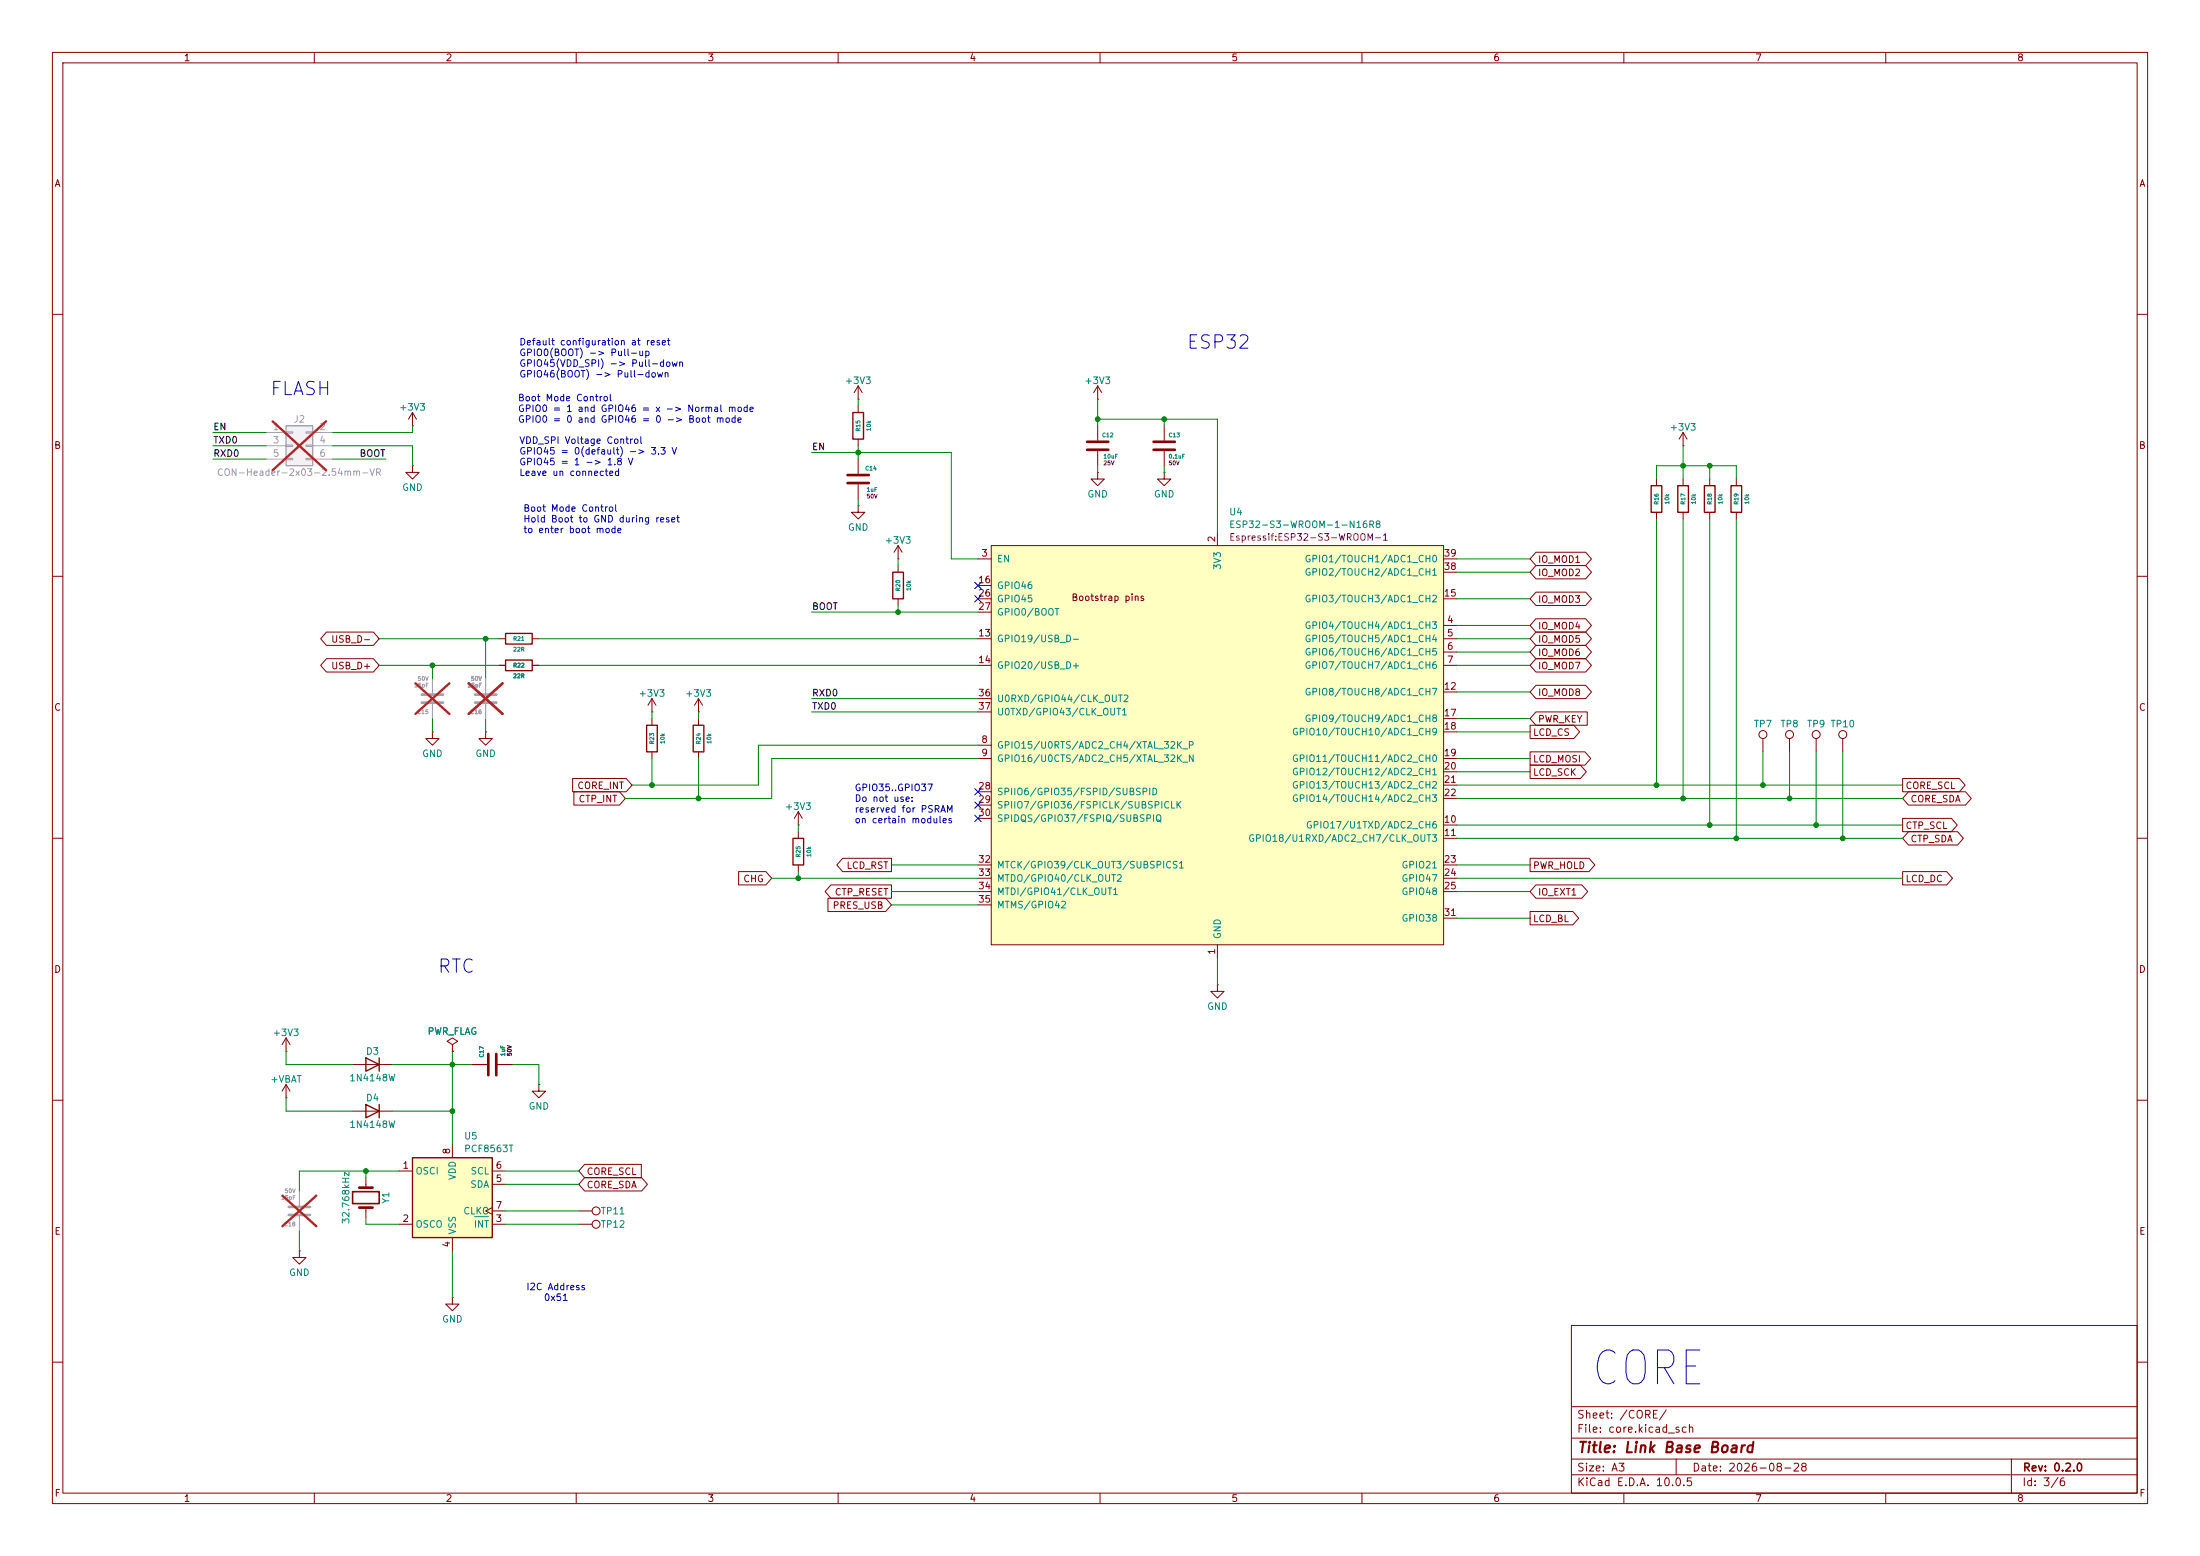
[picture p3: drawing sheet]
<svg xmlns="http://www.w3.org/2000/svg" width="420mm" height="297mm" viewBox="0 0 420 297" stroke-linecap="round" stroke-linejoin="round" font-family="sans-serif">
<path d="M0 0h420v297h-420z" fill="#fff" stroke="#fff" stroke-width=".19"/>
<g fill="none" stroke="#840000" stroke-width=".19">
<path d="M10 10h400v277h-400zM12 12h396v273h-396zM60 10v2M110 10v2M160 10v2M210 10v2M260 10v2M310 10v2M360 10v2M10 60h2M78.7 78.7l-.7 1.3M78.7 78.7l.8 1.3"/>
<path d="M78.7 78.7v2.6M408 60h2M78.7 81.3h.1M209.5 90.2v1.2h1.3l-1.3 1.3-1.2-1.3h1.2M209.5 90.2h.1M10 110h2M408 110h2M10 160h2M408 160h2M10 210h2M408 210h2M300 253h108v32h-108z"/>
<path d="M10 260h2M300 278.5h108M300 274.5h108M300 268.5h108M320 278.5v3M384 278.5v6.5M408 260h2M60 285v2M110 285v2M160 285v2M210 285v2M260 285v2"/>
<path d="M300 281.5h108M310 285v2M360 285v2"/>
</g>
<path d="M54.6 81.3h5.1v7.6h-5.1z" fill="#f0f0f0"/>
<path d="M54.6 81.3h5.1v7.6h-5.1z" fill="none" stroke="#a1a1a1" stroke-width=".25"/>
<g fill="none" stroke="#a1a1a1" stroke-width=".19">
<path d="M50.8 82.6h3.8M50.8 85.1h3.8M50.8 87.6h3.8M54.6 82.4h1.3v.3h-1.3zM54.6 85h1.3v.2h-1.3zM54.6 87.5h1.3v.3h-1.3zM58.4 82.4h1.3v.3h-1.3zM58.4 85h1.3v.2h-1.3zM58.4 87.5h1.3v.3h-1.3zM59.7 82.6h3.8M59.7 85.1h3.8M59.7 87.6h3.8"/>
<path d="M82.5 129.5v2.8M82.5 134.4v2.8M92.7 129.5v2.8M92.7 134.4v2.8"/>
</g>
<path d="M52 80.4l10.3 9.4M62.3 80.4l-10.3 9.4M79.3 130.4l6.5 5.9M85.8 130.4l-6.5 5.9M89.5 130.4l6.4 5.9M95.9 130.4l-6.4 5.9" fill="none" stroke="#ff2626" stroke-width=".46"/>
<path d="M80.5 134.1h4.1M80.5 132.6h4.1M90.7 134.1h4M90.7 132.6h4" fill="none" stroke="#a1a1a1" stroke-width=".51"/>
<g fill="none" stroke="#840000" stroke-width=".19">
<path d="M163.8 76.2h.1M163.8 73.7v2.5M163.8 77.5v1.2M163.8 73.7l-.7 1.2M163.8 73.7l.8 1.2M163.8 96.5v1.3h1.3l-1.3 1.3-1.2-1.3h1.2M163.8 96.5h.1M163.8 83.8v1.3M163.8 87.6v2.8M163.8 92.5v2.8M321.3 85.1h.1M321.3 82.6l-.8 1.2"/>
<path d="M321.3 82.6l.8 1.2M321.3 82.6v2.5M171.4 106.7h.1M171.4 104.1l-.7 1.3M171.4 104.1l.8 1.3M171.4 104.1v2.6M171.4 108v1.2M171.4 114.3v1.3M82.5 139.7v1.3h1.3l-1.3 1.2-1.2-1.2h1.2M82.5 139.7h.1M92.7 139.7v1.3h1.3l-1.3 1.2-1.3-1.2h1.3M92.7 139.7h.1"/>
<path d="M95.2 127h1.3M95.2 121.9h1.3M101.6 127h1.3M101.6 121.9h1.3M124.5 135.9h.1M124.5 133.4v2.5M124.5 137.2v1.2M124.5 133.4l-.8 1.2M124.5 133.4l.7 1.2M133.3 135.9h.1M133.3 133.4l-.7 1.2M133.3 133.4l.8 1.2"/>
<path d="M133.3 133.4v2.5M124.5 143.5v1.3M152.4 157.5h.1M152.4 154.9l-.8 1.3M152.4 154.9l.8 1.3M152.4 154.9v2.6M86.4 199.4l1-.6-1-.7-1.1 .7 1.1 .6v1.3M86.4 200.7h.1M90.2 203.2h2.8M95 203.2h2.8M102.9 207v1.3h1.2l-1.2 1.3-1.3-1.3h1.3M102.9 207h.1"/>
<path d="M57.1 238.8v1.2h1.3l-1.3 1.3-1.2-1.3h1.2M57.1 238.8h.1M110.5 233.7h2.5M86.4 247.6v1.3h1.2l-1.2 1.3-1.3-1.3h1.3M86.4 247.6h.1"/>
<circle cx="113.8" cy="233.7" r=".76"/>
</g>
<path d="M161.8 90.7h4.1M161.8 92.2h4.1M93.2 201.2v4M94.7 201.2v4" fill="none" stroke="#840000" stroke-width=".51"/>
<path d="M162.8 78.7h2v5.1h-2zM170.4 109.2h2.1v5.1h-2.1zM96.5 126h5.1v2h-5.1zM96.5 120.9h5.1v2h-5.1zM123.4 138.4h2.1v5.1h-2.1z" fill="none" stroke="#840000" stroke-width=".25"/>
<path d="M78.7 221h15.3v15.2h-15.3z" fill="#ffffc2"/>
<path d="M320.3 92.7h2v5.1h-2zM325.4 92.7h2v5.1h-2zM330.5 92.7h2v5.1h-2zM132.3 138.4h2.1v5.1h-2.1zM151.4 160h2v5.1h-2zM69.8 201.9l2.6 1.3-2.6 1.3zM69.8 210.8l2.6 1.3-2.6 1.3zM72.4 201.9v2.6M72.4 210.8v2.6M78.7 221h15.3v15.2h-15.3z" fill="none" stroke="#840000" stroke-width=".25"/>
<g fill="none" stroke="#840000" stroke-width=".19">
<path d="M209.5 76.2h.1M209.5 73.7l-.7 1.2M209.5 73.7l.8 1.2M209.5 73.7v2.5M209.5 81.3v2.8M209.5 86.1v2.8M222.2 90.2v1.2h1.3l-1.3 1.3-1.2-1.3h1.2M222.2 90.2h.1M222.2 81.3v2.8M222.2 86.1v2.8M321.3 91.4v1.3M321.3 97.8v1.3"/>
<path d="M326.4 91.4v1.3M326.4 97.8v1.3M331.5 91.4v1.3M331.5 97.8v1.3M133.3 137.2v1.2M133.3 143.5v1.3M152.4 158.8v1.2M152.4 165.1v1.3M54.6 198.1v2.6M54.6 198.1l-.8 1.3M54.6 198.1l.8 1.3M54.6 209.6h.1"/>
<path d="M54.6 200.7h.1M54.6 207l-.8 1.3M54.6 207l.8 1.3M54.6 207v2.6M67.3 203.2h7.6M67.3 212.1h7.6M86.4 218.4v2.6M69.8 224.8v1.9M69.8 230.5v1.9M76.2 223.5h2.5M76.2 233.7h2.5M86.4 236.2v2.6"/>
<path d="M94 230.5l-1.3 .6 1.3 .7M94 223.5h2.5M94 233.7h2.5M94 226.1h2.5M94 231.1h2.5M110.5 231.1h2.5"/>
<circle cx="113.8" cy="231.1" r=".76"/>
</g>
<path d="M90.6 232.2h2.6" fill="none" stroke="#008484" stroke-width=".19"/>
<path d="M207.5 84.3h4.1M207.5 85.9h4.1M220.2 84.3h4.1M220.2 85.9h4.1M68.6 230.5h2.5M68.6 226.7h2.5" fill="none" stroke="#840000" stroke-width=".51"/>
<path d="M67.3 227.5h5.1v2.2h-5.1z" fill="none" stroke="#840000" stroke-width=".3"/>
<path d="M55.1 231.9h4.1M55.1 230.4h4.1" fill="none" stroke="#a1a1a1" stroke-width=".51"/>
<path d="M57.1 227.3v2.8M57.1 232.2v2.7" fill="none" stroke="#a1a1a1" stroke-width=".19"/>
<path d="M53.9 228.2l6.5 5.9M60.4 228.2l-6.5 5.9" fill="none" stroke="#ff2626" stroke-width=".46"/>
<path d="M189.2 104.1h86.4v76.2h-86.4z" fill="#ffffc2"/>
<g fill="none" stroke="#840000" stroke-width=".19">
<path d="M78.7 88.9v1.3h1.3l-1.3 1.2-1.2-1.2h1.2M78.7 88.9h.1M316.2 91.4v1.3M316.2 97.8v1.3M186.7 106.7h2.5M186.7 114.3h2.5M186.7 111.8h2.5M186.7 116.8h2.5M189.2 104.1h86.4v76.2h-86.4zM232.4 101.6v2.5M275.6 106.7h2.5M275.6 119.4h2.5"/>
<path d="M275.6 114.3h2.5M275.6 109.2h2.5M293.2 113h9.5l1.1 1.3-1.1 1.3h-9.5l-1.1-1.3zM293.2 118.1h9.5l1.1 1.3-1.1 1.3h-9.5l-1.1-1.3zM293.2 107.9h9.5l1.1 1.3-1.1 1.3h-9.5l-1.1-1.3zM293.2 105.4h9.5l1.1 1.3-1.1 1.3h-9.5l-1.1-1.3zM62.3 125.7h9l1.1 1.3-1.1 1.3h-9l-1.1-1.3zM62.3 120.6h9l1.1 1.3-1.1 1.3h-9l-1.1-1.3zM95.2 127h1.3M101.6 127h1.3M186.7 121.9h2.5M186.7 127h2.5"/>
<path d="M186.7 133.4h2.5M186.7 135.9h2.5M275.6 121.9h2.5M275.6 124.5h2.5M275.6 127h2.5M275.6 132.1h2.5M275.6 137.2h2.5M275.6 139.7h2.5M292.1 138.4h8.3l1.2 1.3-1.2 1.3h-8.3zM293.2 120.6h9.5l1.1 1.3-1.1 1.3h-9.5l-1.1-1.3zM293.2 123.2h9.5l1.1 1.3-1.1 1.2h-9.5l-1.1-1.2zM293.2 135.9h9.8v2.5h-9.8l-1.1-1.2z"/>
<path d="M293.2 130.8h9.5l1.1 1.3-1.1 1.3h-9.5l-1.1-1.3zM293.2 125.7h9.5l1.1 1.3-1.1 1.3h-9.5l-1.1-1.3zM109.3 148.6h10.2l1.1 1.3-1.1 1.2h-10.2zM109.6 151.1h8.7l1.1 1.3-1.1 1.3h-8.7zM186.7 142.2h2.5M186.7 144.8h2.5M186.7 151.1h2.5M186.7 153.7h2.5M186.7 156.2h2.5M275.6 144.8h2.5M275.6 157.5h2.5M275.6 147.3h2.5"/>
<path d="M275.6 149.9h2.5M275.6 152.4h2.5M292.1 143.5h10.5l1.1 1.3-1.1 1.3h-10.5zM292.1 146h9.6l1.1 1.3-1.1 1.3h-9.6zM336.5 141v2.5M341.6 141v2.5M346.7 141v2.5M351.8 141v2.5M363.2 156.2h9.3l1.1 1.3-1.1 1.3h-9.3zM363.2 148.6h10.8l1.2 1.3-1.2 1.2h-10.8zM364.3 151.1h10.9l1.1 1.3-1.1 1.3h-10.9l-1.1-1.3zM364.3 158.7h9.4l1.1 1.3-1.1 1.3h-9.4l-1.1-1.3z"/>
<path d="M141 166.4h5.2l1.1 1.2-1.1 1.3h-5.2zM158.1 171.4h11l1.1 1.3-1.1 1.3h-11zM158.6 168.9h11.6v2.6h-11.6l-1.1-1.3zM160.9 163.8h9.3v2.6h-9.3l-1.1-1.3zM186.7 165.1h2.5M186.7 167.6h2.5M186.7 170.2h2.5M186.7 172.7h2.5M275.6 160h2.5M275.6 165.1h2.5M275.6 167.6h2.5M275.6 170.2h2.5"/>
<path d="M275.6 175.3h2.5M292.1 163.8h11.3l1.1 1.3-1.1 1.3h-11.3zM292.1 174h8.2l1.1 1.3-1.1 1.2h-8.2zM293.2 168.9h8.8l1.1 1.3-1.1 1.3h-8.8l-1.1-1.3zM363.2 166.4h8.4l1.1 1.2-1.1 1.3h-8.4zM232.4 188v1.2h1.3l-1.3 1.3-1.3-1.3h1.3M232.4 188h.1M232.4 180.3v2.6M86.4 200.7h.1M90.2 203.2h2.8M95 203.2h2.8M111.6 222.2h10.8v2.6h-10.8l-1.1-1.3z"/>
<path d="M111.6 224.8h10.9l1.1 1.3-1.1 1.2h-10.9l-1.1-1.2z"/>
<circle cx="336.6" cy="140.2" r=".76"/>
<circle cx="341.6" cy="140.2" r=".76"/>
<circle cx="346.7" cy="140.2" r=".76"/>
<circle cx="351.8" cy="140.2" r=".76"/>
</g>
<path d="M315.2 92.7h2v5.1h-2z" fill="none" stroke="#840000" stroke-width=".25"/>
<g fill="none" stroke="#008400" stroke-width=".19">
<path d="M163.8 76.2v1.3M209.5 76.2v5.1M40.6 85.1h10.2M40.6 82.6h10.2M40.6 87.6h10.2M63.5 85.1h15.2v3.8M63.5 87.6h10.2M78.7 81.3v1.3h-15.2M154.9 86.4h26.7v20.3h5.1M163.8 85.1v2.5M163.8 95.3v1.2M209.5 80h22.9v21.6"/>
<path d="M209.5 88.9v1.3M222.2 80v1.3M222.2 88.9v1.3M316.2 91.4v-2.5h15.3v2.5M316.2 99.1v50.8M321.3 85.1v6.3M321.3 99.1v53.3M326.4 88.9v2.5M326.4 99.1v58.4M331.5 99.1v60.9M154.9 116.8h31.8M171.4 106.7v1.3"/>
<path d="M171.4 115.6v1.2M278.1 106.7h14M278.1 114.3h14M278.1 109.2h14M278.1 119.4h14M72.4 127h22.8M72.4 121.9h22.8M82.5 127v2.5M82.5 137.2v2.5M92.7 121.9v7.6M92.7 137.2v2.5M102.9 127h83.8"/>
<path d="M102.9 121.9h83.8M124.5 135.9v1.3M133.3 135.9v1.3M154.9 135.9h31.8M154.9 133.4h31.8M278.1 127h14M278.1 121.9h14M278.1 124.5h14M278.1 139.7h14M278.1 132.1h14M278.1 137.2h14M124.5 144.8v5.1"/>
<path d="M133.3 144.8v7.6M152.4 157.5v1.3M186.7 142.2h-41.9v7.7h-24.2M186.7 144.8h-39.4v7.6h-27.9M278.1 157.5h85.1M278.1 149.9h85.1M278.1 152.4h85.1M278.1 144.8h14M278.1 147.3h14M336.5 143.5v6.4M341.6 143.5v8.9M346.7 143.5v14"/>
<path d="M351.8 143.5v16.5M147.3 167.6h39.4M152.4 166.4v1.2M170.2 165.1h16.5M170.2 172.7h16.5M170.2 170.2h16.5M278.1 167.6h85.1M278.1 165.1h14M278.1 160h85.1M278.1 170.2h14M278.1 175.3h14M232.4 182.9v5.1"/>
<path d="M54.6 200.7v2.5h12.7M54.6 209.6v2.5h12.7M74.9 203.2h15.3M74.9 212.1h11.5M86.4 200.7v17.7M97.8 203.2h5.1v3.8M57.1 234.9v3.9M69.8 232.4v1.3h6.4M69.8 223.5v1.3M76.2 223.5h-19.1v3.8M86.4 238.8v8.8M96.5 233.7h14"/>
<path d="M96.5 231.1h14M96.5 226.1h14M96.5 223.5h14"/>
</g>
<path d="M186.1 111.2l1.2 1.2M186.1 113.7l1.2 1.2M187.3 111.2l-1.2 1.2M187.3 113.7l-1.2 1.2M186.1 155.6l1.2 1.2M186.1 153.1l1.2 1.2M186.1 150.5l1.2 1.2M187.3 155.6l-1.2 1.2M187.3 153.1l-1.2 1.2M187.3 150.5l-1.2 1.2" fill="none" stroke="#000084" stroke-width=".19"/>
<path d="M92.7 129.5v2.8M92.7 134.4v2.8" fill="none" stroke="#a1a1a1" stroke-width=".19"/>
<path d="M89.5 130.4l6.4 5.9M95.9 130.4l-6.4 5.9" fill="none" stroke="#ff2626" stroke-width=".46"/>
<g fill="#008400" stroke="#008400" stroke-width=".19">
<circle cx="222.2" cy="80" r=".46"/>
<circle cx="209.5" cy="80" r=".46"/>
<circle cx="163.8" cy="86.4" r=".46"/>
<circle cx="341.6" cy="152.4" r=".46"/>
<circle cx="331.5" cy="160" r=".46"/>
<circle cx="336.5" cy="149.9" r=".46"/>
<circle cx="351.8" cy="160" r=".46"/>
<circle cx="346.7" cy="157.5" r=".46"/>
<circle cx="326.4" cy="157.5" r=".46"/>
<circle cx="321.3" cy="152.4" r=".46"/>
<circle cx="316.2" cy="149.9" r=".46"/>
<circle cx="326.4" cy="88.9" r=".46"/>
<circle cx="321.3" cy="88.9" r=".46"/>
<circle cx="152.4" cy="167.6" r=".46"/>
<circle cx="133.3" cy="152.4" r=".46"/>
<circle cx="124.5" cy="149.9" r=".46"/>
<circle cx="86.4" cy="203.2" r=".46"/>
<circle cx="69.8" cy="223.5" r=".46"/>
<circle cx="86.4" cy="212.1" r=".46"/>
<circle cx="92.7" cy="121.9" r=".46"/>
<circle cx="82.5" cy="127" r=".46"/>
<circle cx="171.4" cy="116.8" r=".46"/>
</g>
<text font-size="6.5" fill="#0000c2" x="303.3" y="266.1">CORE</text>
<g font-size="2.5" fill="#0000c2">
<text x="226.4" y="67.2">ESP32</text>
<text x="51.4" y="76.1">FLASH</text>
<text x="83.4" y="186.3">RTC</text>
</g>
<text font-size="2" fill="#840000" x="301" y="277.8">Title: Link Base Board</text>
<g font-size="1.5" fill="#840000">
<text x="300.9" y="273.8">File: core.kicad_sch</text>
<text x="300.9" y="271.1">Sheet: /CORE/</text>
<text x="300.9" y="281.2">Size: A3</text>
<text x="322.9" y="281.2">Date: 2026-08-28</text>
<text x="386" y="281.2">Rev: 0.2.0</text>
<text x="300.9" y="284">KiCad E.D.A. 10.0.5</text>
<text x="385.9" y="284">Id: 3/6</text>
</g>
<g font-size="1.3" fill="#840000">
<text x="35" y="12">1</text>
<text x="85" y="12">2</text>
<text x="135" y="12">3</text>
<text x="185" y="12">4</text>
<text x="235" y="12">5</text>
<text x="285" y="12">6</text>
<text x="335" y="12">7</text>
<text x="385" y="12">8</text>
<text x="10.3" y="36">A</text>
<text x="408.3" y="36">A</text>
<text x="10.2" y="86">B</text>
<text x="408.2" y="86">B</text>
<text x="187.2" y="106.5">3</text>
<text x="232.3" y="103.6" transform="rotate(-90 232.3 103.6)">2</text>
<text x="275.5" y="106.5">39</text>
<text x="293.5" y="107.7">IO_MOD1</text>
<text x="186.6" y="111.6">16</text>
<text x="275.5" y="109.1">38</text>
<text x="293.5" y="110.3">IO_MOD2</text>
<text x="186.6" y="114.2">26</text>
<text x="186.6" y="116.7">27</text>
<text x="204.4" y="115">Bootstrap pins</text>
<text x="275.5" y="114.2">15</text>
<text x="276.1" y="119.2">4</text>
<text x="293.5" y="115.4">IO_MOD3</text>
<text x="63.1" y="123">USB_D-</text>
<text x="186.6" y="121.8">13</text>
<text x="276.1" y="121.8">5</text>
<text x="276.1" y="124.3">6</text>
<text x="293.5" y="123">IO_MOD5</text>
<text x="293.5" y="120.4">IO_MOD4</text>
<text x="293.5" y="125.5">IO_MOD6</text>
<text x="63.1" y="128.1">USB_D+</text>
<text x="186.6" y="126.9">14</text>
<text x="275.5" y="131.9">12</text>
<text x="276.1" y="126.9">7</text>
<text x="293.5" y="128.1">IO_MOD7</text>
<text x="10.2" y="136">C</text>
<text x="186.6" y="133.2">36</text>
<text x="186.6" y="135.8">37</text>
<text x="275.5" y="137">17</text>
<text x="293.5" y="133.1">IO_MOD8</text>
<text x="408.2" y="136">C</text>
<text x="187.2" y="142.1">8</text>
<text x="275.5" y="139.6">18</text>
<text x="292.5" y="140.8">LCD_CS</text>
<text x="293.5" y="138.2">PWR_KEY</text>
<text x="187.2" y="144.6">9</text>
<text x="275.5" y="144.6">19</text>
<text x="275.5" y="147.2">20</text>
<text x="275.5" y="149.7">21</text>
<text x="292.5" y="145.8">LCD_MOSI</text>
<text x="292.5" y="148.4">LCD_SCK</text>
<text x="110.1" y="150.9">CORE_INT</text>
<text x="110.3" y="153.5">CTP_INT</text>
<text x="186.6" y="151">28</text>
<text x="186.6" y="153.5">29</text>
<text x="275.5" y="152.3">22</text>
<text x="363.7" y="150.9">CORE_SCL</text>
<text x="364.6" y="153.5">CORE_SDA</text>
<text x="186.6" y="156.1">30</text>
<text x="275.5" y="157.3">10</text>
<text x="275.5" y="159.9">11</text>
<text x="363.7" y="158.5">CTP_SCL</text>
<text x="364.6" y="161.1">CTP_SDA</text>
<text x="161.5" y="166.2">LCD_RST</text>
<text x="186.6" y="165">32</text>
<text x="186.6" y="167.5">33</text>
<text x="275.5" y="165">23</text>
<text x="275.5" y="167.5">24</text>
<text x="292.5" y="166.2">PWR_HOLD</text>
<text x="141.8" y="168.7">CHG</text>
<text x="158.8" y="173.8">PRES_USB</text>
<text x="159.3" y="171.2">CTP_RESET</text>
<text x="186.6" y="170">34</text>
<text x="186.6" y="172.6">35</text>
<text x="275.5" y="170">25</text>
<text x="293.5" y="171.2">IO_EXT1</text>
<text x="363.7" y="168.7">LCD_DC</text>
<text x="275.5" y="175.1">31</text>
<text x="292.5" y="176.3">LCD_BL</text>
<text x="10.2" y="186">D</text>
<text x="232.3" y="182.3" transform="rotate(-90 232.3 182.3)">1</text>
<text x="408.2" y="186">D</text>
<text x="86.2" y="220.4" transform="rotate(-90 86.2 220.4)">8</text>
<text x="76.7" y="223.4">1</text>
<text x="94.5" y="225.9">5</text>
<text x="94.5" y="223.4">6</text>
<text x="111.9" y="224.6">CORE_SCL</text>
<text x="111.9" y="227.1">CORE_SDA</text>
<text x="76.7" y="233.5">2</text>
<text x="94.5" y="233.5">3</text>
<text x="94.5" y="231">7</text>
<text x="10.3" y="236">E</text>
<text x="86.2" y="238.2" transform="rotate(-90 86.2 238.2)">4</text>
<text x="408.3" y="236">E</text>
<text x="10.3" y="286">F</text>
<text x="35" y="287">1</text>
<text x="85" y="287">2</text>
<text x="135" y="287">3</text>
<text x="185" y="287">4</text>
<text x="235" y="287">5</text>
<text x="285" y="287">6</text>
<text x="335" y="287">7</text>
<text x="385" y="287">8</text>
<text x="408.3" y="286">F</text>
</g>
<g font-size="1.3" fill="#0000c2">
<text x="99" y="66.2">Default configuration at reset</text>
<text x="99" y="68.3">GPIO0(BOOT) -&gt; Pull-up</text>
<text x="99" y="70.3">GPIO45(VDD_SPI) -&gt; Pull-down</text>
<text x="98.8" y="76.9">Boot Mode Control</text>
<text x="99" y="72.4">GPIO46(BOOT) -&gt; Pull-down</text>
<text x="98.8" y="78.9">GPIO0 = 1 and GPIO46 = x -&gt; Normal mode</text>
<text x="98.8" y="81">GPIO0 = 0 and GPIO46 = 0 -&gt; Boot mode</text>
<text x="99" y="85">VDD_SPI Voltage Control</text>
<text x="99" y="87.1">GPIO45 = 0(default) -&gt; 3.3 V</text>
<text x="99" y="89.1">GPIO45 = 1 -&gt; 1.8 V</text>
<text x="99" y="91.2">Leave un connected</text>
<text x="99.8" y="98">Boot Mode Control</text>
<text x="99.8" y="100">Hold Boot to GND during reset</text>
<text x="99.8" y="102.1">to enter boot mode</text>
<text x="163" y="151.3">GPIO35..GPIO37</text>
<text x="163" y="153.4">Do not use:</text>
<text x="163" y="155.4">reserved for PSRAM</text>
<text x="163" y="157.5">on certain modules</text>
<text x="100.4" y="246.6">I2C Address</text>
<text x="103.7" y="248.6">0x51</text>
</g>
<g font-size="1.3" fill="#008484">
<text x="161.2" y="73.6">+3V3</text>
<text x="206.9" y="73.6">+3V3</text>
<text x="76.1" y="78.7">+3V3</text>
<text x="318.6" y="82.5">+3V3</text>
<text x="76.7" y="94">GND</text>
<text x="207.5" y="95.3">GND</text>
<text x="220.2" y="95.3">GND</text>
<text x="161.8" y="101.6">GND</text>
<text x="234.5" y="98.7">U4</text>
<text x="234.5" y="101.1">ESP32-S3-WROOM-1-N16R8</text>
<text x="168.8" y="104.1">+3V3</text>
<text x="190.2" y="107.6">EN</text>
<text x="248.9" y="107.6">GPIO1/TOUCH1/ADC1_CH0</text>
<text x="190.2" y="112.7">GPIO46</text>
<text x="233.4" y="108.9" transform="rotate(-90 233.4 108.9)">3V3</text>
<text x="248.9" y="110.2">GPIO2/TOUCH2/ADC1_CH1</text>
<text x="190.2" y="115.3">GPIO45</text>
<text x="190.2" y="117.8">GPIO0/BOOT</text>
<text x="248.9" y="115.3">GPIO3/TOUCH3/ADC1_CH2</text>
<text x="190.2" y="122.9">GPIO19/USB_D-</text>
<text x="248.9" y="120.3">GPIO4/TOUCH4/ADC1_CH3</text>
<text x="248.9" y="122.9">GPIO5/TOUCH5/ADC1_CH4</text>
<text x="248.9" y="125.4">GPIO6/TOUCH6/ADC1_CH5</text>
<text x="190.2" y="128">GPIO20/USB_D+</text>
<text x="248.9" y="128">GPIO7/TOUCH7/ADC1_CH6</text>
<text x="121.8" y="133.3">+3V3</text>
<text x="130.7" y="133.3">+3V3</text>
<text x="190.2" y="134.3">U0RXD/GPIO44/CLK_OUT2</text>
<text x="190.2" y="136.9">U0TXD/GPIO43/CLK_OUT1</text>
<text x="248.9" y="133">GPIO8/TOUCH8/ADC1_CH7</text>
<text x="190.2" y="143.2">GPIO15/U0RTS/ADC2_CH4/XTAL_32K_P</text>
<text x="246.5" y="140.7">GPIO10/TOUCH10/ADC1_CH9</text>
<text x="248.9" y="138.1">GPIO9/TOUCH9/ADC1_CH8</text>
<text x="334.7" y="139.1">TP7</text>
<text x="339.8" y="139.1">TP8</text>
<text x="344.9" y="139.1">TP9 TP10</text>
<text x="80.5" y="144.8">GND</text>
<text x="90.6" y="144.8">GND</text>
<text x="190.2" y="145.7">GPIO16/U0CTS/ADC2_CH5/XTAL_32K_N</text>
<text x="246.5" y="145.7">GPIO11/TOUCH11/ADC2_CH0</text>
<text x="246.5" y="148.3">GPIO12/TOUCH12/ADC2_CH1</text>
<text x="149.7" y="154.9">+3V3</text>
<text x="190.2" y="152.1">SPIIO6/GPIO35/FSPID/SUBSPID</text>
<text x="190.2" y="154.6">SPIIO7/GPIO36/FSPICLK/SUBSPICLK</text>
<text x="246.5" y="150.8">GPIO13/TOUCH13/ADC2_CH2</text>
<text x="246.5" y="153.4">GPIO14/TOUCH14/ADC2_CH3</text>
<text x="190.2" y="157.2">SPIDQS/GPIO37/FSPIQ/SUBSPIQ</text>
<text x="238.2" y="161">GPIO18/U1RXD/ADC2_CH7/CLK_OUT3</text>
<text x="249.2" y="158.4">GPIO17/U1TXD/ADC2_CH6</text>
<text x="190.2" y="166.1">MTCK/GPIO39/CLK_OUT3/SUBSPICS1</text>
<text x="267.5" y="166.1">GPIO21</text>
<text x="190.2" y="168.6">MTDO/GPIO40/CLK_OUT2</text>
<text x="190.2" y="171.1">MTDI/GPIO41/CLK_OUT1</text>
<text x="190.2" y="173.7">MTMS/GPIO42</text>
<text x="267.5" y="168.6">GPIO47</text>
<text x="267.5" y="171.1">GPIO48</text>
<text x="233.4" y="179.4" transform="rotate(-90 233.4 179.4)">GND</text>
<text x="267.5" y="176.2">GPIO38</text>
<text x="81.5" y="197.8">PWR_FLAG</text>
<text x="230.3" y="193.1">GND</text>
<text x="51.9" y="198.1">+3V3</text>
<text x="69.8" y="201.6">D3</text>
<text x="51.5" y="207">+VBAT</text>
<text x="66.6" y="206.7">1N4148W</text>
<text x="66.6" y="215.6">1N4148W</text>
<text x="69.8" y="210.5">D4</text>
<text x="100.8" y="212.1">GND</text>
<text x="88.5" y="217.8">U5</text>
<text x="88.5" y="220.2">PCF8563T</text>
<text x="79.2" y="224.5">OSCI</text>
<text x="87.3" y="225.3" transform="rotate(-90 87.3 225.3)">VDD</text>
<text x="89.7" y="227">SDA</text>
<text x="89.7" y="224.5">SCL</text>
<text x="67" y="233.7" transform="rotate(-90 67 233.7)">32.768kHz</text>
<text x="74.6" y="229.9" transform="rotate(-90 74.6 229.9)">Y1</text>
<text x="88.3" y="232.1">CLKO</text>
<text x="114.6" y="232.1">TP11</text>
<text x="79.2" y="234.6">OSCO</text>
<text x="87.3" y="235.7" transform="rotate(-90 87.3 235.7)">VSS</text>
<text x="90.3" y="234.6">INT</text>
<text x="114.6" y="234.6">TP12</text>
<text x="55.1" y="243.9">GND</text>
<text x="84.3" y="252.7">GND</text>
</g>
<g font-size="1.3">
<text x="40.6" y="82.4">EN</text>
<text x="40.6" y="85">TXD0</text>
<text x="40.6" y="87.5">RXD0</text>
<text x="68.5" y="87.5">BOOT</text>
<text x="154.9" y="86.2">EN</text>
<text x="154.9" y="116.7">BOOT</text>
<text x="154.9" y="133.2">RXD0</text>
<text x="154.9" y="135.8">TXD0</text>
</g>
<g font-size="1.3" fill="#a1a1a1">
<text x="52" y="82.4">1</text>
<text x="55.9" y="81">J2</text>
<text x="60.9" y="82.4">2</text>
<text x="52" y="85">3</text>
<text x="52" y="87.5">5</text>
<text x="60.9" y="85">4</text>
<text x="60.9" y="87.5">6</text>
<text x="41.3" y="91.1">CON-Header-2x03-2.54mm-VR</text>
</g>
<text font-size="1.3" fill="#840084" x="234.5" y="103.5">Espressif:ESP32-S3-WROOM-1</text>
<g font-size=".8" fill="#008484">
<text x="164.4" y="82.5" transform="rotate(-90 164.4 82.5)">R15</text>
<text x="166.4" y="82.4" transform="rotate(-90 166.4 82.4)">10k</text>
<text x="210.3" y="83.6">C12</text>
<text x="223" y="83.6">C13</text>
<text x="165.1" y="90">C14</text>
<text x="210.6" y="87.7">10uF</text>
<text x="223" y="87.7">0.1uF</text>
<text x="165.3" y="94">1uF</text>
<text x="316.8" y="96.4" transform="rotate(-90 316.8 96.4)">R16</text>
<text x="318.8" y="96.4" transform="rotate(-90 318.8 96.4)">10k</text>
<text x="321.9" y="96.4" transform="rotate(-90 321.9 96.4)">R17</text>
<text x="323.9" y="96.4" transform="rotate(-90 323.9 96.4)">10k</text>
<text x="327" y="96.4" transform="rotate(-90 327 96.4)">R18</text>
<text x="329" y="96.4" transform="rotate(-90 329 96.4)">10k</text>
<text x="332" y="96.4" transform="rotate(-90 332 96.4)">R19</text>
<text x="334.1" y="96.4" transform="rotate(-90 334.1 96.4)">10k</text>
<text x="172" y="112.9" transform="rotate(-90 172 112.9)">R20</text>
<text x="174.1" y="112.9" transform="rotate(-90 174.1 112.9)">10k</text>
<text x="97.9" y="122.5">R21</text>
<text x="97.9" y="124.5">22R</text>
<text x="97.9" y="127.6">R22</text>
<text x="97.9" y="129.6">22R</text>
<text x="125" y="142.2" transform="rotate(-90 125 142.2)">R23</text>
<text x="127.1" y="142.1" transform="rotate(-90 127.1 142.1)">10k</text>
<text x="133.9" y="142.2" transform="rotate(-90 133.9 142.2)">R24</text>
<text x="136" y="142.1" transform="rotate(-90 136 142.1)">10k</text>
<text x="153" y="163.7" transform="rotate(-90 153 163.7)">R25</text>
<text x="155" y="163.7" transform="rotate(-90 155 163.7)">10k</text>
<text x="92.5" y="201.9" transform="rotate(-90 92.5 201.9)">C17</text>
<text x="96.6" y="201.7" transform="rotate(-90 96.6 201.7)">1uF</text>
</g>
<g font-size=".8" fill="#840084">
<text x="210.6" y="89">25V</text>
<text x="223" y="89">50V</text>
<text x="165.3" y="95.3">50V</text>
<text x="97.9" y="201.7" transform="rotate(-90 97.9 201.7)">50V</text>
</g>
<g font-size=".8" fill="#a1a1a1">
<text x="79" y="131.4">15pF</text>
<text x="79.6" y="130.1">50V</text>
<text x="89.1" y="131.4">15pF</text>
<text x="89.8" y="130.1">50V</text>
<text x="79.6" y="136.5">C15</text>
<text x="89.7" y="136.5">C16</text>
<text x="54.2" y="227.9">50V</text>
<text x="53.6" y="229.2">15pF</text>
<text x="54.2" y="234.3">C18</text>
</g>
</svg>
